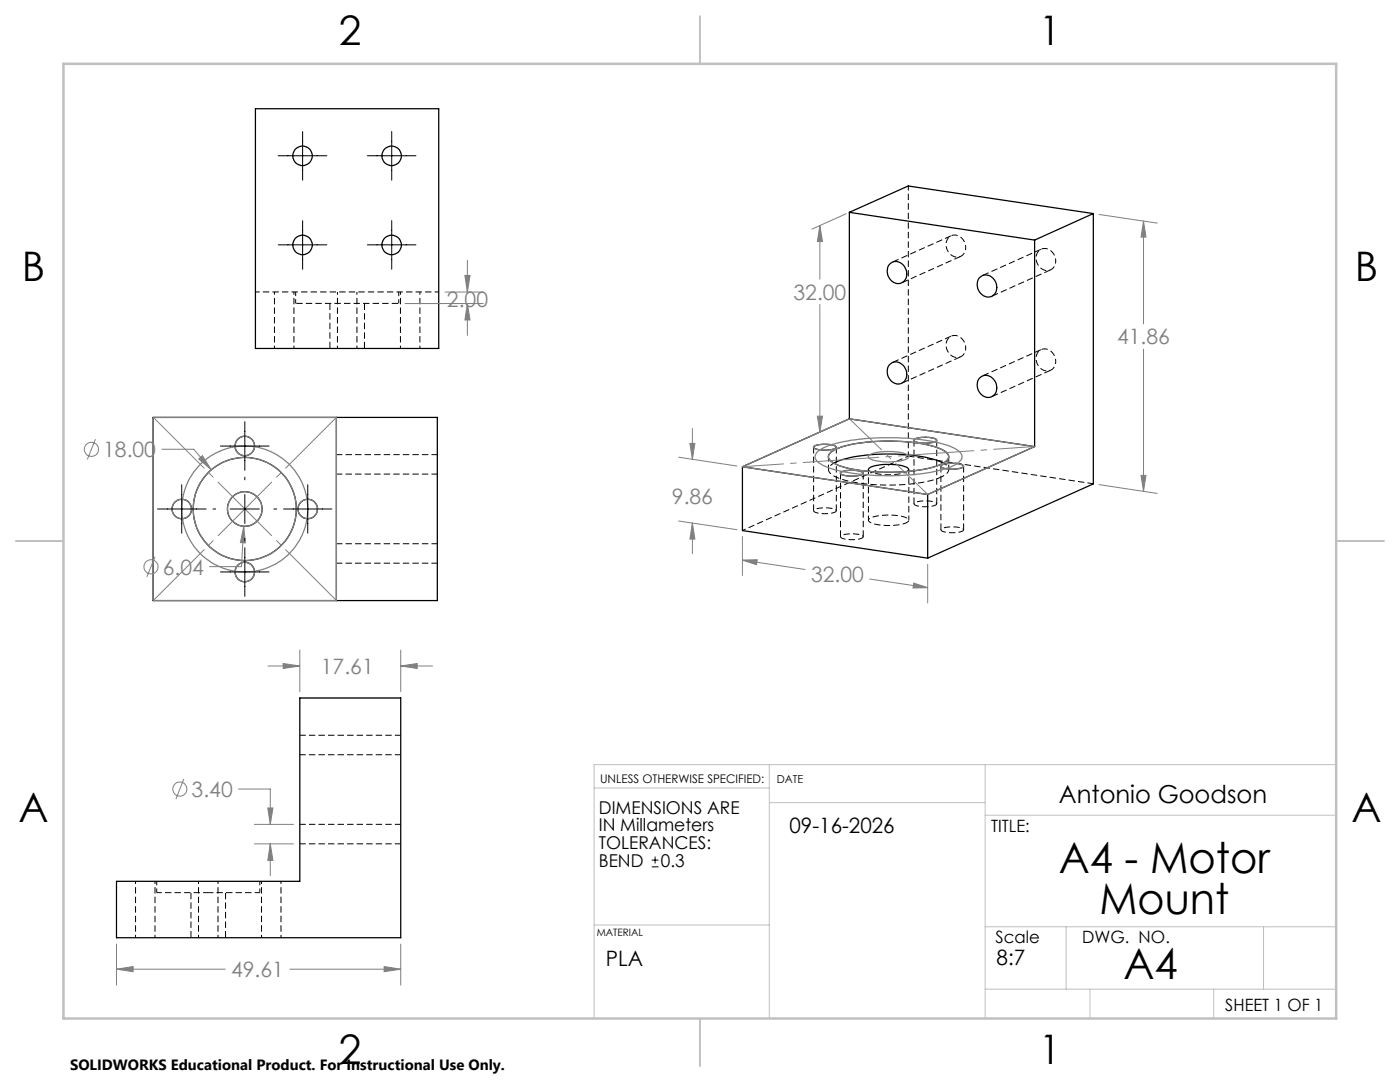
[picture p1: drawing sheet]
<svg xmlns="http://www.w3.org/2000/svg" width="279mm" height="216mm" viewBox="0 0 279 216" stroke-linecap="round" stroke-linejoin="round" font-family="sans-serif">
<path d="M148.2 105.8l33.1-14.8" fill="none" stroke="#000" stroke-width=".2" stroke-dasharray="1.3 .6" stroke-dashoffset=".6" stroke-linecap="butt"/>
<path d="M187.7 95.2a1.83 1.83 0 0 0 1.6-1.7l-.3-.5-.7-.6M166.6 102.2l.3-.3a3.2 3.2 0 0 0-2.7-.6 2.16 2.16 0 0 0-1.8 .6 3.2 3.2 0 0 0 2.6 .6l1.6-.3M172 107.4l-1.6 .3a3.2 3.2 0 0 1-2.7-.6 3.2 3.2 0 0 1 2.7-.6 2.16 2.16 0 0 1 1.9 .6l-.3 .3M180.8 104.3a.51 .51 0 0 0 .6-.5 .51 .51 0 0 0-.5-.5 11.1 11.1 0 0 0-7.4 .2l-.2 .4a3.9 3.9 0 0 0 3.1 .9l1 .1a9.5 9.5 0 0 0 3.4-.6M186.6 100.8l-1.5 .3a3.2 3.2 0 0 1-2.7-.6 3.2 3.2 0 0 1 2.7-.5 2.16 2.16 0 0 1 1.8 .5l-.3 .3M192 106l.3-.3a3.2 3.2 0 0 0-2.6-.6 2.16 2.16 0 0 0-1.9 .6 3.2 3.2 0 0 0 2.6 .6l1.6-.3" fill="none" stroke="#000" stroke-width=".2" stroke-dasharray="1.3 .6" stroke-dashoffset=".5" stroke-linecap="butt"/>
<path d="M59 58.3v2.2M87.6 58.3h-36.6M79.6 60.5v-2.2M166.4 92.4a1.27 1.27 0 0 0-.8 2 12 12 0 0 0 6.5 2.1 37.4 37.4 0 0 0 15.2-1.1l.4-.2M31.3 175.8v2.3M51.8 178.1v-2.3" fill="none" stroke="#000" stroke-width=".2" stroke-dasharray="1.3 .6" stroke-dashoffset=".4" stroke-linecap="butt"/>
<g fill="none" stroke="#000" stroke-width=".2" stroke-dasharray="1.3 .6" stroke-dashoffset=".7" stroke-linecap="butt">
<path d="M54.8 58.3v11.2M67.3 58.3v11.2M79.9 58.3v11.2M58.7 69.5v-11.2M71.2 69.5v-11.2M83.8 69.5v-11.2M180.8 94.2a11.3 11.3 0 0 1-7.2-.1M27 175.8v11.3M39.6 175.8v11.3M52.2 175.8v11.3M30.9 187.1v-11.3M43.5 187.1v-11.3"/>
<path d="M56.1 187.1v-11.3"/>
</g>
<g fill="none" stroke="#000" stroke-width=".2" stroke-dasharray="1.3 .6" stroke-linecap="butt">
<path d="M65.8 60.5v9M72.7 69.5v-9M162.4 89.2v12.7M167.7 94.4v12.7M181.1 94.1l-.3 .1M182.4 87.8v12.7M187.8 93v12.7M166.9 101.9v-12.7M172.3 107.1v-12.7M186.9 100.5v-12.7M192.3 105.7v-12.7M38.1 178.1v9"/>
<path d="M45 187.1v-9"/>
</g>
<path d="M192.7 49.4a2.21 2.21 0 0 0-3.2-2.2 2.33 2.33 0 0 0-.4 2.8 2.33 2.33 0 0 0 2.7 1.1l.7-.7 .2-1M210.7 52.1a2.13 2.13 0 0 0-1.1-2.2 2.13 2.13 0 0 0-2.4 .3 2.35 2.35 0 0 0 0 2.7 2.35 2.35 0 0 0 2.5 .9l.7-.7 .3-1M192.7 69.4a2.13 2.13 0 0 0-1-2.1 2.13 2.13 0 0 0-2.4 .2 2.35 2.35 0 0 0-.1 2.7 2.35 2.35 0 0 0 2.6 1l.7-.7 .2-1.1M210.7 72.1a2.13 2.13 0 0 0-1.1-2.1 2.13 2.13 0 0 0-2.4 .2 2.35 2.35 0 0 0 0 2.7 2.35 2.35 0 0 0 2.5 1l.7-.7 .3-1.1" fill="none" stroke="#000" stroke-width=".2" stroke-dasharray="1.3 .6" stroke-dashoffset=".8" stroke-linecap="butt"/>
<path d="M165.3 91.1v2.6M173.3 93.7v10.1M181.3 91v-53.9M189.3 93.7v-2.6M181.4 103.8v-10.1M31.3 178.1h10.3M41.6 178.1h10.2" fill="none" stroke="#000" stroke-width=".2" stroke-dasharray="1.3 .6" stroke-dashoffset=".3" stroke-linecap="butt"/>
<path d="M67.2 94.6h20.1M87.3 90.7h-20.1M218.2 96.5l-36.9-5.5M67.2 112.4h20.1M87.3 108.5h-20.1M59.8 150.6h20.2M80 146.7h-20.2M59.8 168.4h20.2M80 164.5h-20.2" fill="none" stroke="#000" stroke-width=".2" stroke-dasharray="1.3 .6" stroke-dashoffset=".1" stroke-linecap="butt"/>
<path d="M180 56.4l11.7-5.2M189.8 47l-11.7 5.3M197.9 59.1l11.8-5.2M207.8 49.7l-11.7 5.3M59 60.5h20.6M180 76.5l11.7-5.3M189.8 67.1l-11.7 5.2M197.9 79.2l11.8-5.3M207.8 69.8l-11.7 5.2" fill="none" stroke="#000" stroke-width=".2" stroke-dasharray="1.3 .6" stroke-dashoffset="-.1" stroke-linecap="butt"/>
<g fill="none" stroke="#000" stroke-width=".25">
<path d="M51 21.7h36.6v47.8h-36.6zM169.5 42.4l11.8-5.3 36.9 5.5M169.5 42.4l37 5.5M169.5 42.4v41.2M177.5 52.7a2.03 2.03 0 0 1 3.4 1.2 1.9 1.9 0 0 1-1.1 2.6 1.9 1.9 0 0 1-2.5-1.3l-.2-1.1 .1-.8zM195.5 55.4a2.06 2.06 0 0 1 2.2-.3 2.06 2.06 0 0 1 1.2 1.9 1.83 1.83 0 0 1-1.1 2.2 1.83 1.83 0 0 1-2.3-1 2.4 2.4 0 0 1 0-2.8zM206.5 47.9v41.2M218.2 42.6l-11.7 5.3M218.2 42.6v54l-33.1 14.8M177.5 72.8a2.03 2.03 0 0 1 3.4 1.1 1.9 1.9 0 0 1-1.1 2.6 1.9 1.9 0 0 1-2.5-1.3l-.2-1.1 .1-.7zM195.5 75.5a2.06 2.06 0 0 1 2.2-.4 2.06 2.06 0 0 1 1.2 1.9 1.83 1.83 0 0 1-1.1 2.2 1.83 1.83 0 0 1-2.3-.9 2.4 2.4 0 0 1 0-2.8zM30.6 83.3h56.7v36.5h-56.7z"/>
<path d="M67.1 83.3v36.5M148.2 93.1l36.9 5.6M148.2 93.1v12.8l36.9 5.5M162.4 89.1a5.7 5.7 0 0 1 4.5 0v.1a3.4 3.4 0 0 1-3 .6l-1.2-.3-.3-.2zM165.8 90.2a15.1 15.1 0 0 1 7.1-2 36.2 36.2 0 0 1 14.4 1.2 2.52 2.52 0 0 1 2 1.7v.3a4.4 4.4 0 0 1-3.2 1.8 38 38 0 0 1-18.7-.3l-.9-.4a1.36 1.36 0 0 1-1-1.8zM166.4 92.4a21.6 21.6 0 0 1 9.1-1.8 31.9 31.9 0 0 1 12.2 1.5l.5 .3M167.7 94.3a5.7 5.7 0 0 1 4.5 0l.1 .1a3.4 3.4 0 0 1-3.1 .6l-1.2-.3-.3-.2zM169.5 83.6l-21.3 9.5M169.5 83.6l37 5.5M173.6 94.1l-.2-.2-.1-.3a4.2 4.2 0 0 1 3.2-.9h.5a7.6 7.6 0 0 1 4.2 .8l.2 .2-.3 .4M182.4 87.7a5.3 5.3 0 0 1 4.5 0v.1a3.1 3.1 0 0 1-2.6 .6 2.03 2.03 0 0 1-1.9-.6zM185.1 98.7v12.7"/>
<path d="M187.8 92.9a5.3 5.3 0 0 1 4.5 0v.1a3.1 3.1 0 0 1-2.7 .6 2.03 2.03 0 0 1-1.9-.6zM206.5 89.1l-21.4 9.6M59.8 139.3h20.2v47.8h-56.8v-11.2h36.6z"/>
<circle cx="60.4" cy="31.1" r="1.93"/>
<circle cx="78.2" cy="31.1" r="1.93"/>
<circle cx="60.4" cy="48.9" r="1.93"/>
<circle cx="78.2" cy="48.9" r="1.93"/>
<circle cx="48.8" cy="89" r="1.94"/>
<circle cx="36.3" cy="101.6" r="1.93"/>
<circle cx="48.8" cy="101.6" r="10.3"/>
<circle cx="48.8" cy="114.1" r="1.93"/>
<circle cx="48.9" cy="101.6" r="3.5"/>
<circle cx="61.4" cy="101.6" r="1.94"/>
</g>
<path d="M219.3 42.8l11.7 1.7M228.2 44.1l.5 3.2h-1zM228.2 44.1v20.5M228.2 69.7v28.3M219.3 96.7l11.7 1.8" fill="none" stroke="#808080" stroke-width=".2"/>
<g fill="none" stroke="#c0c0c0" stroke-width=".2">
<path d="M118.6 157.2h34.9M153.5 152.6v50.6M196.6 152.6v50.6M266.7 152.6h-148.1v50.6M153.6 160.2h43M196.6 162.7h70.1M118.6 184.6h35M196.6 197.4h70.1M196.6 184.9h70.1M212.8 184.9v12.5M217.5 197.4v5.8M242.2 197.4v5.8"/>
<path d="M252.2 184.9v12.5"/>
</g>
<path d="M139.7 3.2v9.5M3.1 107.9h9.6M266.7 107.9h9.5M139.7 203.2v9.6" fill="none" stroke="#c0c0c0" stroke-width=".25"/>
<path d="M12.7 12.7h254v190.5h-254z" fill="none" stroke="#c0c0c0" stroke-width=".5"/>
<path d="M228.2 44.1l.5 3.2h-1z" fill="#808080"/>
<path d="M227.7 94.9h1l-.5 3.1z" fill="none" stroke="#808080" stroke-width=".2"/>
<path d="M227.7 94.9h1l-.5 3.1z" fill="#808080"/>
<path d="M135.4 91.2l11.7 1.8M138.2 85.5v6.2M135.4 104l11.7 1.7M138.2 104.4l.5 3.2h-1zM138.2 104.4v6.1" fill="none" stroke="#808080" stroke-width=".2"/>
<path d="M138.2 104.4l.5 3.2h-1z" fill="#808080"/>
<path d="M137.7 88.5h1l-.5 3.2z" fill="none" stroke="#808080" stroke-width=".2"/>
<path d="M137.7 88.5h1l-.5 3.2z" fill="#808080"/>
<path d="M148.2 107.1v7.7M148.2 111.8l12.5 1.8M173.6 115.5l11.5 1.8M182.4 116.3l2.7 1h-2.9zM185.1 112.6v7.7" fill="none" stroke="#808080" stroke-width=".2"/>
<path d="M182.4 116.3l2.7 1h-2.9z" fill="#808080"/>
<path d="M148.2 111.8l2.9-.1-.1 1z" fill="none" stroke="#808080" stroke-width=".2"/>
<path d="M148.2 111.8l2.9-.1-.1 1z" fill="#808080"/>
<path d="M163.6 45l.5 3.2h-1zM163.6 45v10.7M168.9 42.7l-6.9 3M163.6 60.7v25.5M168.9 83.9l-6.9 3" fill="none" stroke="#808080" stroke-width=".2"/>
<path d="M163.6 45l.5 3.2h-1z" fill="#808080"/>
<path d="M163.1 83h1l-.5 3.2z" fill="none" stroke="#808080" stroke-width=".2"/>
<path d="M163.1 83h1l-.5 3.2z" fill="#808080"/>
<path d="M148.2 93.1l21.3-9.5 37 5.5-21.4 9.6zM162.4 89.1a5.6 5.6 0 0 1 4.4 0 .46 .46 0 0 1-.5 .5 5.7 5.7 0 0 1-3.9-.2zM163.1 90.2a12.2 12.2 0 0 1 6.1-2.2 47.4 47.4 0 0 1 19.2 .7 5.2 5.2 0 0 1 3.5 2.1 1.77 1.77 0 0 1-1.3 1.9 28.3 28.3 0 0 1-11.7 2.2 38.4 38.4 0 0 1-14.2-1.8l-1.2-.7a1.33 1.33 0 0 1-.4-2.2zM165.8 90.3a13.8 13.8 0 0 1 7-2 35.2 35.2 0 0 1 14.7 1.2l1.1 .5a1.18 1.18 0 0 1 .7 1.2 1.18 1.18 0 0 1-.8 1.1 22.4 22.4 0 0 1-9.7 1.9h-.5a29.6 29.6 0 0 1-11.5-1.6l-.6-.3a1.16 1.16 0 0 1-.4-2zM167.7 94.3a5.7 5.7 0 0 1 4.5 0l.1 .2a4.5 4.5 0 0 1-3.4 .4l-1-.2zM173.4 90.9a7.1 7.1 0 0 1 4.5-.8 4.9 4.9 0 0 1 3.4 .9v.3a6.4 6.4 0 0 1-4.2 .9 6.2 6.2 0 0 1-3.7-.9zM182.4 87.7a5.1 5.1 0 0 1 4.5 .1 2.53 2.53 0 0 1-2.3 .6 2.62 2.62 0 0 1-2.2-.6zM187.8 92.9a5.4 5.4 0 0 1 4.4 0 .4 .4 0 0 1-.1 .4 .4 .4 0 0 1-.4 .1 5.3 5.3 0 0 1-4-.3z" fill="none" stroke="#808080" stroke-width=".25"/>
<path d="M88.8 58.3h7.6M93.3 51.9v6.4M80.8 60.6h15.6M93.3 60.6l.5 3.3h-1zM93.3 60.6v6.3" fill="none" stroke="#808080" stroke-width=".2"/>
<path d="M185.2 98.7l-15.7-15.1" fill="none" stroke="#808080" stroke-width=".2" stroke-dasharray="15.2 1.3 1.3 1.3" stroke-dashoffset="6.3" stroke-linecap="butt"/>
<path d="M148.2 93.1l58.3-4" fill="none" stroke="#808080" stroke-width=".2" stroke-dasharray="15.2 1.3 1.3 1.3" stroke-dashoffset="7" stroke-linecap="butt"/>
<path d="M93.3 60.6l.5 3.3h-1z" fill="#808080"/>
<path d="M92.8 55h1l-.5 3.3z" fill="none" stroke="#808080" stroke-width=".2"/>
<path d="M92.8 55h1l-.5 3.3z" fill="#808080"/>
<g fill="none" stroke="#808080" stroke-width=".2">
<path d="M30.9 111.1l-1.6 4M48.6 105l.4 3.3h-1zM48.6 105l-.4 8.1h-6.4"/>
<circle cx="30.1" cy="113.1" r="1.4"/>
</g>
<path d="M55.5 31.1h9.7M60.4 26.2v9.7M73.3 31.1h9.7M78.2 26.2v9.7M55.5 48.9h9.7M60.4 44v9.7M73.3 48.9h9.7M78.2 44v9.7" fill="none" stroke="#000" stroke-width=".2"/>
<path d="M48.6 105l.4 3.3h-1z" fill="#808080"/>
<g fill="none" stroke="#808080" stroke-width=".2">
<path d="M19 87.6l-1.6 4.1M32.3 89.6h6.4l3.5 4.1M39.7 91.6l.7-.7 1.8 2.8z"/>
<circle cx="18.2" cy="89.7" r="1.42"/>
</g>
<path d="M39.7 91.6l.7-.7 1.8 2.8z" fill="#808080"/>
<g fill="none" stroke="#808080" stroke-width=".2">
<path d="M36.7 155.4l-1.6 4.1M47.6 157.4h6.3v7.1M50.8 164.5h7.8M50.8 168.4h7.8M53.4 161.2h1.1l-.6 3.3zM53.9 168.4v6.3"/>
<circle cx="35.9" cy="157.5" r="1.4"/>
</g>
<g fill="none" stroke="#808080" stroke-width=".25">
<path d="M30.6 83.3h36.5v36.5h-36.5z"/>
<circle cx="48.8" cy="89" r="1.93"/>
<circle cx="36.3" cy="101.6" r="1.94"/>
<circle cx="48.8" cy="114.1" r="1.93"/>
<circle cx="48.9" cy="101.6" r="10.3"/>
<circle cx="48.9" cy="101.6" r="3.4"/>
<circle cx="48.9" cy="101.6" r="12.6"/>
<circle cx="61.4" cy="101.6" r="1.95"/>
</g>
<path d="M30.6 83.3l36.6 36.5M30.6 119.8l36.6-36.5" fill="none" stroke="#808080" stroke-width=".2" stroke-dasharray="15.2 1.3 1.3 1.3" stroke-dashoffset=".8" stroke-linecap="butt"/>
<g fill="none" stroke="#000" stroke-width=".2">
<path d="M36.3 96.7v9.7M44 89h9.7M48.9 84.1v9.7M48.9 95.2v.5M48.9 98.7v5.8M61.4 96.7v9.7M31.4 101.6h9.7M42.5 101.6h.5M44 114.1h9.7M45.9 101.6h5.9M48.9 107.4v.5M48.9 109.3v9.7"/>
<path d="M54.6 101.6h.6M56.6 101.6h9.7"/>
</g>
<path d="M53.4 161.2h1.1l-.6 3.3z" fill="#808080"/>
<path d="M53.9 168.4l.6 3.3h-1.1z" fill="none" stroke="#808080" stroke-width=".2"/>
<path d="M53.9 168.4l.6 3.3h-1.1z" fill="#808080"/>
<path d="M53.5 132.9h6.3M56.5 132.4l3.3 .5-3.3 .5zM59.8 129.7v8.3M80 129.7v8.3M80 132.9h6.3" fill="none" stroke="#808080" stroke-width=".2"/>
<path d="M56.5 132.4l3.3 .5-3.3 .5z" fill="#808080"/>
<path d="M80 132.9l3.3-.5v1z" fill="none" stroke="#808080" stroke-width=".2"/>
<path d="M80 132.9l3.3-.5v1z" fill="#808080"/>
<path d="M23.2 193.4l3.4-.5v1zM23.2 188.4v8.2M23.2 193.4h21.7M57.9 193.4h22.1M80 188.4v8.2" fill="none" stroke="#808080" stroke-width=".2"/>
<path d="M23.2 193.4l3.4-.5v1z" fill="#808080"/>
<path d="M76.7 192.9l3.3 .5-3.3 .5z" fill="none" stroke="#808080" stroke-width=".2"/>
<path d="M76.7 192.9l3.3 .5-3.3 .5z" fill="#808080"/>
<path d="M130.1 173h1.3M130.1 171.6h1.3M130.7 170.9v1.4" fill="none" stroke="#000" stroke-width=".2"/>
<g font-size="8.5">
<text x="211.3" y="174.2">A4 - Motor</text>
<text x="219.4" y="182.3">Mount</text>
<text x="224.2" y="195.4">A4</text>
</g>
<g font-size="8.1">
<text x="67.6" y="8.9">2</text>
<text x="207.3" y="8.9">1</text>
<text x="4.4" y="56.2">B</text>
<text x="270.4" y="56.2">B</text>
<text x="3.7" y="164.1">A</text>
<text x="269.7" y="164.1">A</text>
<text x="67.6" y="212.4">2</text>
<text x="207.3" y="212.4">1</text>
</g>
<text font-size="4.9" x="211.3" y="160.3">Antonio Goodson</text>
<g font-size="4.2" fill="#808080">
<text x="158.4" y="59.8">32.00</text>
<text x="89.2" y="61.3">2.00</text>
<text x="222.9" y="68.7">41.86</text>
<text x="20.6" y="91.2">18.00</text>
<text x="134.1" y="100.6">9.86</text>
<text x="32.5" y="114.6">6.04</text>
<text x="161.9" y="116.2">32.00</text>
<text x="64" y="134.5">17.61</text>
<text x="38.2" y="159">3.40</text>
<text x="46.1" y="195">49.61</text>
</g>
<g font-size="4.2">
<text x="157.6" y="166.3">09-16-2026</text>
<text x="120.9" y="192.9">PLA</text>
<text x="198.9" y="192.6">8:7</text>
</g>
<g font-size="3.5">
<text x="119.5" y="162.3">DIMENSIONS ARE</text>
<text x="119.5" y="165.9">IN Millameters</text>
<text x="119.5" y="169.4">TOLERANCES:</text>
<text x="119.5" y="172.9">BEND</text>
<text x="131.9" y="172.9">0.3</text>
</g>
<g font-size="3.4">
<text x="197.8" y="166">TITLE:</text>
<text x="198.7" y="188.1">Scale</text>
<text x="216" y="188.1">DWG. NO.</text>
<text x="244.5" y="201.7">SHEET 1 OF 1</text>
</g>
<text font-size="3" x="14" y="213.5">SOLIDWORKS Educational Product. For Instructional Use Only.</text>
<text font-size="2.4" x="119.8" y="156.2">UNLESS OTHERWISE SPECIFIED:</text>
<text font-size="2.2" x="155" y="156.2">DATE</text>
<text font-size="2" x="119.1" y="186.7">MATERIAL</text>
</svg>
